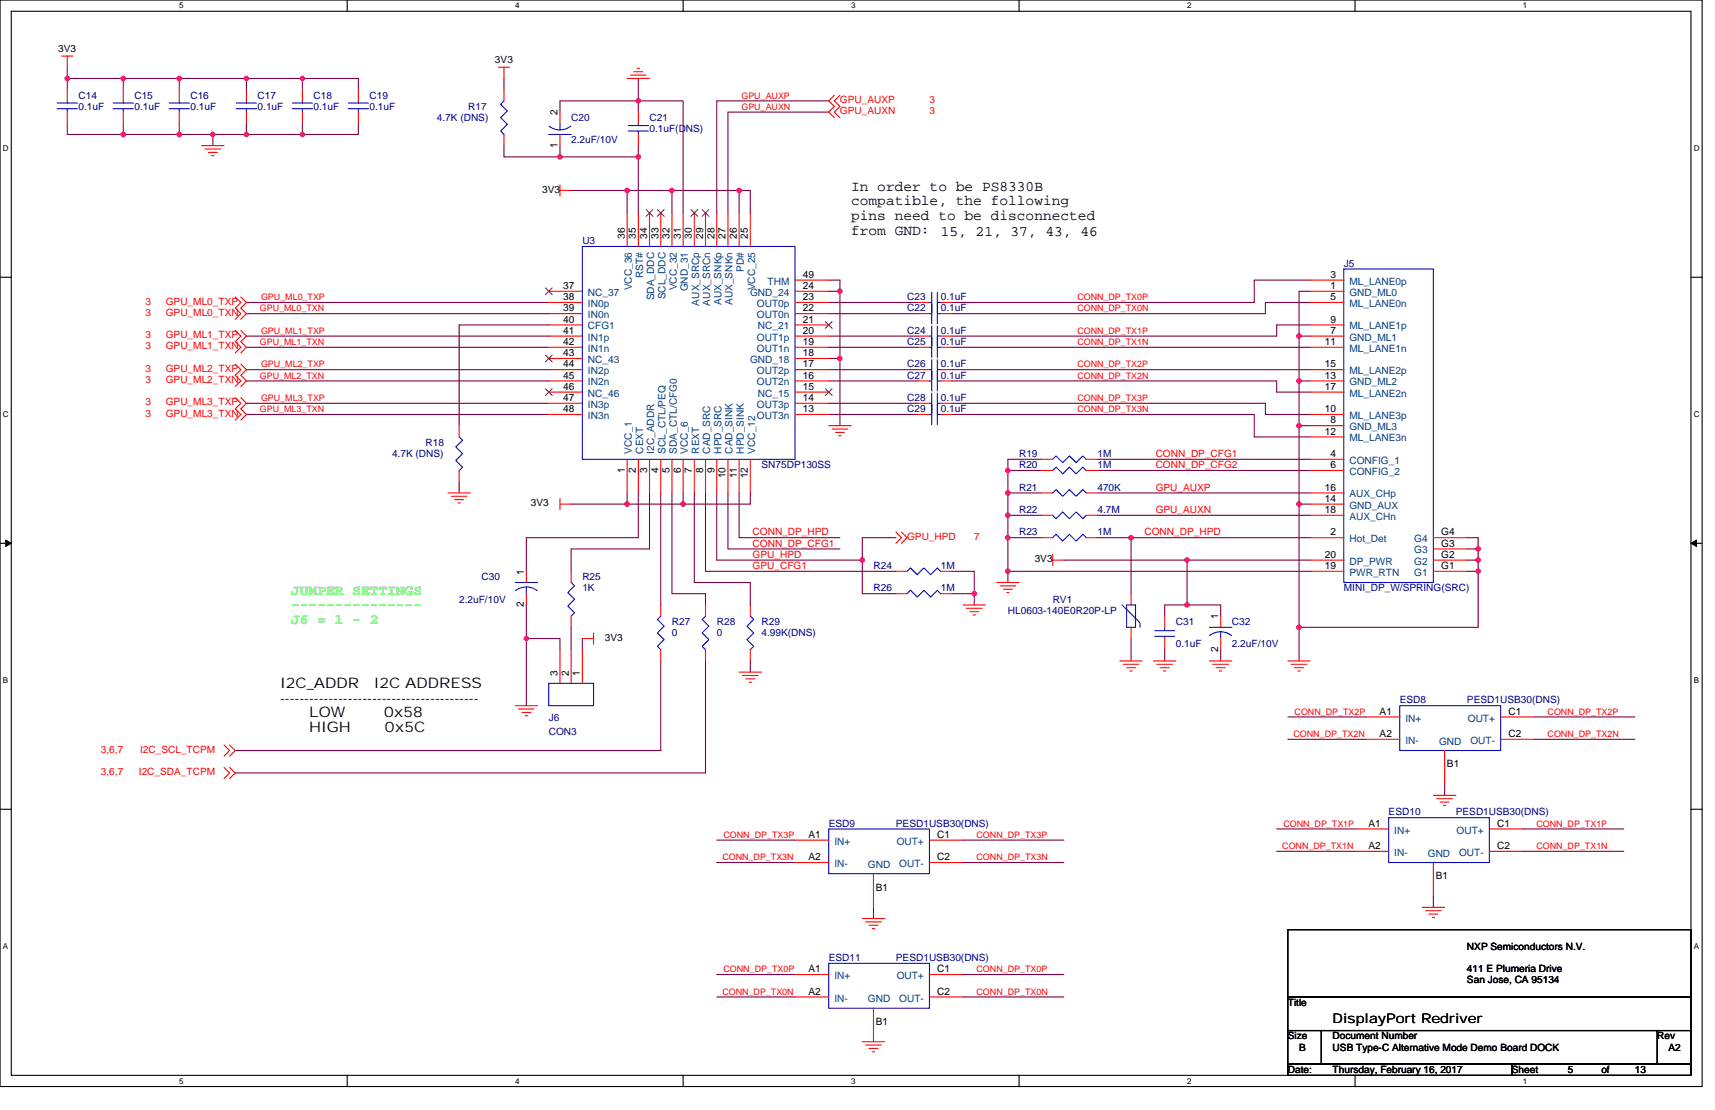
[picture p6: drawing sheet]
<svg xmlns="http://www.w3.org/2000/svg" width="432mm" height="279mm" viewBox="0 0 432 279" stroke-linecap="round" stroke-linejoin="round" font-family="sans-serif">
<path d="M0 0h428.6v273.5h-428.6zM2.8 2.8h422.9v267.9h-422.9z" fill="none" stroke="#000" stroke-width=".28"/>
<g fill="#fff">
<path d="M45.1 .3h1.1v2.3h-1.1z"/>
<path d="M45.1 271h1.1v2.2h-1.1z"/>
</g>
<path d="M87.4 0v2.8M87.4 270.7v2.8" fill="none" stroke="#000" stroke-width=".28"/>
<g fill="#fff">
<path d="M129.7 .3h1.1v2.3h-1.1z"/>
<path d="M129.7 271h1.1v2.2h-1.1z"/>
</g>
<path d="M172 0v2.8M172 270.7v2.8" fill="none" stroke="#000" stroke-width=".28"/>
<g fill="#fff">
<path d="M214.3 .3h1.1v2.3h-1.1z"/>
<path d="M214.3 271h1.1v2.2h-1.1z"/>
</g>
<path d="M256.6 0v2.8M256.6 270.7v2.8" fill="none" stroke="#000" stroke-width=".28"/>
<g fill="#fff">
<path d="M298.9 .3h1.1v2.3h-1.1z"/>
<path d="M298.9 271h1.1v2.2h-1.1z"/>
</g>
<path d="M341.2 0v2.8M341.2 270.7v2.8" fill="none" stroke="#000" stroke-width=".28"/>
<g fill="#fff">
<path d="M383.5 .3h1.1v2.3h-1.1z"/>
<path d="M383.5 271h1.1v2.2h-1.1z"/>
<path d="M.7 36.3h1.5v2.3h-1.5z"/>
<path d="M426.5 36.3h1.4v2.3h-1.4z"/>
<path d="M.7 103.3h1.5v2.2h-1.5z"/>
<path d="M426.5 103.3h1.4v2.2h-1.4z"/>
</g>
<path d="M0 69.8h2.8M425.7 69.8h2.9" fill="none" stroke="#000" stroke-width=".28"/>
<g fill="#fff">
<path d="M.7 170.2h1.4v2.3h-1.4z"/>
<path d="M426.5 170.2h1.3v2.3h-1.3z"/>
</g>
<path d="M0 136.8h2.8M425.7 136.8h2.9" fill="none" stroke="#000" stroke-width=".28"/>
<path d="M1.4 135.9l1.4 .9-1.4 .8zM425.7 136.8l1.4-.9v1.7z" fill="#000" stroke="#000" stroke-width=".25"/>
<g fill="#fff">
<path d="M.7 237.2h1.4v2.2h-1.4z"/>
<path d="M426.4 237.2h1.4v2.2h-1.4z"/>
</g>
<path d="M0 203.7h2.8M425.7 203.7h2.9M324.3 234h101.4v17h-101.4zM324.3 251h101.4v8.4h-101.4zM324.3 259.4h8.4v8.5h-8.4zM332.7 259.4h84.6v8.5h-84.6zM417.3 259.4h8.4v8.5h-8.4zM324.3 267.9h56.3v2.8h-56.3zM380.6 267.9h45.1v2.8h-45.1z" fill="none" stroke="#000" stroke-width=".28"/>
<g fill="none" stroke="#800040" stroke-width=".28">
<path d="M16.9 19.7h14.1M16.9 16.9v2.8M16.9 19.7v2.9M31 19.7h14.1M31 19.7v2.9M45.1 19.7v2.9M45.1 19.7h16.9M62 19.7v2.9M62 19.7h14.1M76.1 19.7h14.1v2.9M76.1 19.7v2.9M126.9 19.7v2.9"/>
<path d="M160.7 19.7v5.7M16.9 31v2.8h28.2M31 31v2.8M45.1 31v2.8M45.1 33.8h8.5v2.9M53.6 33.8h8.4M62 31v2.8M62 33.8h14.1M76.1 31v2.8M90.2 31v2.8h-14.1M126.9 36.7v2.8h14.1M141 36.7v2.8"/>
<path d="M141 39.5h19.7M160.7 39.5v14.1M160.7 25.4v2.8M160.7 25.4h11.3v28.2M160.7 25.4h-19.7v2.8M160.7 36.7v2.8M208.7 28.2h-25.4v25.4M208.7 25.4h-28.2v28.2M143.8 47.9h14.1M157.9 47.9v5.7M157.9 47.9h11.3M169.2 47.9h16.9"/>
<path d="M169.2 47.9v5.7M186.1 47.9h2.8v5.7M186.1 47.9v5.7M62 76.1h76.2M62 79h76.2M208.7 79h22.5M208.7 76.1h22.5M208.7 70.5h2.8v2.8M208.7 73.3h2.8M211.5 73.3v16.9M329.9 73.3h-2.8v11.3M329.9 76.1h-11.3v2.9h-78.9"/>
<path d="M329.9 70.5h-14.1v5.6h-76.1M62 84.6h76.2M62 93h76.2M62 95.9h76.2M62 87.4h76.2M138.2 81.8h-22.6v25.3M208.7 95.9h22.5M208.7 93h22.5M208.7 87.4h22.5M208.7 84.6h22.5M208.7 90.2h2.8M211.5 90.2v16.9"/>
<path d="M239.7 95.9h81.7v2.8h8.5M239.7 87.4h90.2M239.7 93h90.2M327.1 95.9h2.8M327.1 84.6h2.8M327.1 84.6v11.3M327.1 95.9v11.2M329.9 81.8h-8.5v2.8h-81.7M62 101.5h76.2M62 104.3h76.2M208.7 104.3h22.5M208.7 101.5h22.5"/>
<path d="M239.7 101.5h78.9v2.8h11.3M239.7 104.3h76.1v5.7h14.1M253.8 118.4h8.4M253.8 118.4v5.7h8.4M262.2 115.6h-8.4v2.8M276.3 115.6h53.6M276.3 118.4h53.6M327.1 107.1h2.8M327.1 107.1v19.8M115.6 121.2v2.9M143.8 126.9h14.1M157.9 126.9h14.1"/>
<path d="M157.9 124.1v2.8M160.7 124.1v11.2h-28.2v8.5M163.5 124.1v14.1h-19.7v5.6M166.4 124.1v28.2M169.2 124.1v25.3h8.4v2.9M172 124.1v2.8M174.8 124.1v22.5h14.1v5.7M177.6 124.1v19.7h48M180.5 124.1v16.9h36.6v8.4h8.5M183.3 124.1v14.1h28.2M186.1 124.1v11.2h25.4M188.9 124.1v2.8h-16.9"/>
<path d="M225.6 135.3h-8.5v5.7M253.8 129.7v5.6M253.8 135.3h8.4M253.8 135.3v8.5M253.8 124.1v5.6M253.8 129.7h8.4M276.3 124.1h53.6M276.3 129.7h53.6M276.3 135.3h8.5M284.8 135.3h45.1M284.8 135.3v14.1M327.1 126.9h2.8"/>
<path d="M327.1 126.9v31M369.4 135.3h2.8v2.9M369.4 138.2h2.8M372.2 138.2v2.8M132.5 152.3v8.4h8.5v2.8M143.8 157.9v5.6M239.7 149.4h5.6M239.7 143.8h5.6v5.6M245.3 149.4v2.9M253.8 143.8v2.8M253.8 143.8h76.1M267.9 141h31v11.3"/>
<path d="M298.9 152.3h-5.7v2.8M298.9 152.3h8.4v2.8M298.9 141h31M327.1 157.9v8.5M369.4 141h2.8M369.4 143.8h2.8M372.2 143.8v14.1h-45.1M372.2 141v2.8M132.5 160.7v16.9M146.6 160.7v2.8M166.4 166.4v22.5h-107.2M177.6 166.4v28.2h-118.4"/>
<path d="M188.9 166.4v2.8M284.8 160.7v5.7M293.2 163.5v2.9M307.3 163.5v2.9M324.3 180.5h19.7M324.3 186.1h19.7M363.7 197.4v2.8M386.3 180.5h25.3M386.3 186.1h25.3M180.5 217.1h19.7M180.5 211.5h19.7M242.5 217.1h25.4"/>
<path d="M242.5 211.5h25.4M321.4 208.7h19.8M321.4 214.3h19.8M383.5 208.7h25.3M383.5 214.3h25.3M219.9 228.4v2.8M360.9 225.6v2.8M180.5 251h19.7M180.5 245.3h19.7M242.5 245.3h25.4M242.5 251h25.4"/>
</g>
<g fill="#f0f" stroke="#f0f" stroke-width=".28">
<circle cx="76.1" cy="33.8" r=".55"/>
<circle cx="76.1" cy="19.7" r=".55"/>
<circle cx="62" cy="19.7" r=".55"/>
<circle cx="45.1" cy="19.7" r=".56"/>
<circle cx="62" cy="33.8" r=".55"/>
<circle cx="53.6" cy="33.8" r=".55"/>
<circle cx="31" cy="33.8" r=".56"/>
<circle cx="45.1" cy="33.8" r=".56"/>
<circle cx="160.7" cy="25.4" r=".55"/>
<circle cx="186.1" cy="47.9" r=".56"/>
<circle cx="141" cy="39.5" r=".55"/>
<circle cx="160.7" cy="39.5" r=".55"/>
<circle cx="169.2" cy="47.9" r=".55"/>
<circle cx="157.9" cy="47.9" r=".56"/>
<circle cx="31" cy="19.7" r=".56"/>
<circle cx="16.9" cy="19.7" r=".56"/>
<circle cx="253.7" cy="143.8" r=".56"/>
<circle cx="253.7" cy="135.3" r=".55"/>
<circle cx="372.2" cy="141" r=".55"/>
<circle cx="372.2" cy="138.2" r=".55"/>
<circle cx="298.9" cy="152.2" r=".56"/>
<circle cx="284.8" cy="135.3" r=".56"/>
<circle cx="217.1" cy="141" r=".55"/>
<circle cx="211.4" cy="73.3" r=".56"/>
<circle cx="372.2" cy="143.8" r=".56"/>
<circle cx="327.1" cy="157.9" r=".57"/>
<circle cx="327.1" cy="126.9" r=".56"/>
<circle cx="327.1" cy="84.6" r=".56"/>
<circle cx="327.1" cy="107.1" r=".56"/>
<circle cx="327.1" cy="95.9" r=".56"/>
<circle cx="172" cy="126.9" r=".56"/>
<circle cx="157.9" cy="126.9" r=".56"/>
<circle cx="253.7" cy="124.1" r=".55"/>
<circle cx="253.7" cy="118.4" r=".55"/>
<circle cx="253.7" cy="129.7" r=".56"/>
<circle cx="132.5" cy="160.7" r=".55"/>
<circle cx="211.5" cy="90.2" r=".55"/>
<circle cx="245.3" cy="149.4" r=".55"/>
<circle cx="298.9" cy="141" r=".56"/>
</g>
<g fill="none" stroke="#f00" stroke-width=".28">
<path d="M15.5 14.1h2.9M16.9 14.1v2.8M125.5 16.9h2.8M126.9 16.9v2.8M157.9 19.7h5.6M158.8 18.9h3.9M159.6 18.1h2.2M160.4 17.2h.6M16.9 22.6v2.8M16.9 28.2v2.8M31 22.6v2.8M31 28.2v2.8"/>
<path d="M45.1 22.6v2.8M45.1 28.2v2.8M50.8 36.7h5.6M51.6 37.5h4M52.5 38.4h2.2M53.3 39.2h.6M62 22.6v2.8M62 28.2v2.8M76.1 22.6v2.8M76.1 28.2v2.8M90.2 22.6v2.8M90.2 28.2v2.8"/>
<path d="M126.9 22.6v2.8M126.9 33.8v2.9M141 33.8v2.9M141 28.2v2.8M160.7 28.2v2.8M160.7 33.8v2.9M210.1 24l-1.4 1.4 1.4 1.4-1.4 1.4 1.4 1.4M211.5 24l-1.4 1.4 1.4 1.4-1.4 1.4 1.4 1.4M141 47.9h2.8M141 46.5v2.9M157.9 53.6v8.4M160.7 53.6v8.4"/>
<path d="M163.5 53.6v8.4M166.4 53.6v8.4M169.2 53.6v8.4M172 53.6v8.4M174.8 53.6v8.4M177.6 53.6v8.4M180.5 53.6v8.4M183.3 53.6v8.4M186.1 53.6v8.4M188.9 53.6v8.4M59.2 74.7l1.4 1.4-1.4 1.5 1.4 1.4-1.4 1.4M60.6 74.7l1.4 1.4-1.4 1.5 1.4 1.4-1.4 1.4"/>
<path d="M138.2 79h8.4M138.2 76.1h8.4M138.2 73.3h8.4M200.2 79h8.5M200.2 76.1h8.5M200.2 73.3h8.5M200.2 70.5h8.5M231.2 76.1h2.8M231.2 79h2.8M236.9 76.1h2.8M236.9 79h2.8M329.9 70.5h8.4"/>
<path d="M329.9 76.1h8.4M329.9 73.3h8.4M59.2 83.2l1.4 1.4-1.4 1.4 1.4 1.4-1.4 1.4M59.2 91.7l1.4 1.3-1.4 1.5 1.4 1.4-1.4 1.4M60.6 83.2l1.4 1.4-1.4 1.4 1.4 1.4-1.4 1.4M60.6 91.7l1.4 1.3-1.4 1.5 1.4 1.4-1.4 1.4M138.2 98.7h8.4M138.2 95.9h8.4M138.2 93h8.4M138.2 90.2h8.4M138.2 87.4h8.4M138.2 84.6h8.4"/>
<path d="M138.2 81.8h8.4M200.2 98.7h8.5M200.2 95.9h8.5M200.2 93h8.5M200.2 90.2h8.5M200.2 87.4h8.5M200.2 84.6h8.5M200.2 81.8h8.5M231.2 84.6h2.8M231.2 87.4h2.8M231.2 93h2.8M231.2 95.9h2.8"/>
<path d="M236.9 84.6h2.8M236.9 87.4h2.8M236.9 93h2.8M236.9 95.9h2.8M329.9 84.6h8.4M329.9 81.8h8.4M329.9 87.4h8.4M329.9 93h8.4M329.9 95.9h8.4M329.9 98.7h8.4M59.2 100.1l1.4 1.4-1.4 1.4 1.4 1.4-1.4 1.4M60.6 100.1l1.4 1.4-1.4 1.4 1.4 1.4-1.4 1.4"/>
<path d="M115.6 107.1v2.9M115.6 118.4v2.8M138.2 104.3h8.4M138.2 101.5h8.4M157.9 115.6v8.5M160.7 115.6v8.5M163.5 115.6v8.5M166.4 115.6v8.5M169.2 115.6v8.5M172 115.6v8.5M174.8 115.6v8.5M177.6 115.6v8.5"/>
<path d="M180.5 115.6v8.5M183.3 115.6v8.5M186.1 115.6v8.5M188.9 115.6v8.5M200.2 104.3h8.5M200.2 101.5h8.5M208.7 107.1h5.6M209.5 108h3.9M210.4 108.8h2.2M211.2 109.7h.6M231.2 101.5h2.8M231.2 104.3h2.8"/>
<path d="M236.9 101.5h2.8M236.9 104.3h2.8M262.2 115.6h2.8M262.2 118.4h2.8M273.5 115.6h2.8M273.5 118.4h2.8M329.9 104.3h8.4M329.9 107.1h8.4M329.9 110h8.4M329.9 115.6h8.4M329.9 118.4h8.4M112.8 124.1h5.6"/>
<path d="M113.6 124.9h4M114.5 125.8h2.2M115.3 126.6h.6M141 126.9h2.8M141 125.5v2.8M225.6 133.9l1.4 1.4-1.4 1.5M227 133.9l1.4 1.4-1.4 1.5M262.2 124.1h2.8M262.2 135.3h2.8M262.2 129.7h2.8M265 139.6v2.8M273.5 124.1h2.8"/>
<path d="M273.5 135.3h2.8M273.5 129.7h2.8M329.9 124.1h8.4M329.9 126.9h8.4M329.9 129.7h8.4M329.9 135.3h8.4M360.9 138.2h8.5M360.9 135.3h8.5M132.5 143.8v2.8M132.5 149.4v2.9M143.8 143.8v2.8M143.8 155.1v2.8"/>
<path d="M149.4 159.3v2.8M166.4 152.3v2.8M177.6 152.3v2.8M188.9 152.3v2.8M225.6 143.8h2.8M225.6 149.4h2.8M236.9 143.8h2.8M236.9 149.4h2.8M242.5 152.3h5.6M243.3 153.1h4M244.2 154h2.2M245 154.8h.6"/>
<path d="M251 146.6h5.6M251.8 147.5h3.9M252.6 148.3h2.3M253.5 149.2h.5M265 141h2.9M284.8 149.4v2.9M284.8 157.9v2.8M293.2 155.1v2.8M307.3 155.1v2.8M329.9 143.8h8.4M329.9 141h8.4M360.9 143.8h8.5"/>
<path d="M360.9 141h8.5M129.7 177.6h5.6M130.6 178.5h3.9M131.4 179.3h2.2M141 163.5v8.5M143.8 163.5v8.5M146.6 163.5v8.5M146.6 160.7h2.8M166.4 163.5v2.9M177.6 163.5v2.9M186.1 169.2h5.6M186.9 170h4"/>
<path d="M187.8 170.9h2.2M188.6 171.7h.6M188.9 163.5v2.9M282 166.4h5.6M282.8 167.2h3.9M283.7 168.1h2.2M284.5 168.9h.6M290.4 166.4h5.7M291.3 167.2h3.9M292.1 168.1h2.3M292.9 168.9h.6M293.2 160.7v2.8"/>
<path d="M304.5 166.4h5.7M305.4 167.2h3.9M306.2 168.1h2.3M307 168.9h.6M307.3 160.7v2.8M324.3 166.4h5.6M325.1 167.2h3.9M325.9 168.1h2.3M326.8 168.9h.5M56.4 187.5l1.4 1.4-1.4 1.4M56.4 193.1l1.4 1.5-1.4 1.4M57.8 187.5l1.4 1.4-1.4 1.4"/>
<path d="M57.8 193.1l1.4 1.5-1.4 1.4M132.2 180.2h.6M344 180.5h8.4M344 186.1h8.4M363.7 188.9v8.5M377.8 180.5h8.5M377.8 186.1h8.5M200.2 211.5h8.5M200.2 217.1h8.5M219.9 219.9v8.5M234 211.5h8.5M234 217.1h8.5"/>
<path d="M341.2 208.7h8.4M341.2 214.3h8.4M360.9 200.2h5.6M360.9 217.1v8.5M361.7 201h4M362.6 201.9h2.2M363.4 202.7h.6M375 208.7h8.5M375 214.3h8.5M217.1 231.2h5.7M218 232.1h3.9M218.8 232.9h2.3"/>
<path d="M219.6 233.7h.6M358.1 228.4h5.6M358.9 229.2h4M359.8 230.1h2.2M360.6 230.9h.6M200.2 245.3h8.5M200.2 251h8.5M219.9 253.8v8.4M234 245.3h8.5M234 251h8.5M217.1 262.2h5.7M218 263.1h3.9"/>
<path d="M218.8 263.9h2.3M219.6 264.8h.6"/>
</g>
<g fill="none" stroke="#00f" stroke-width=".28">
<path d="M14.4 27.4h5.1M14.4 26h5.1M16.9 25.4v.6M16.9 27.4v.8M28.5 27.4h5.1M28.5 26h5.1M31 25.4v.6M31 27.4v.8M42.6 27.4h5.1M42.6 26h5.1M45.1 25.4v.6M45.1 27.4v.8"/>
<path d="M59.5 27.4h5.1M59.5 26h5.1M62 25.4v.6M62 27.4v.8M73.6 27.4h5.1M73.6 26h5.1M76.1 25.4v.6M76.1 27.4v.8M87.7 27.4h5.1M87.7 26h5.1M90.2 25.4v.6M90.2 27.4v.8"/>
<path d="M126.9 25.4l-.9 .8 1.7 1.7-1.7 1.7 1.7 1.7-1.7 1.7 .9 .8M138.2 33.8h5.6M138.2 31.7a4.4 4.4 0 0 0 5.5 0M141 31v1.7M158.2 33h5.1M158.2 31.6h5.1M160.7 31v.6M160.7 33v.8M146.6 62h53.6v53.6h-53.6zM234 76.1h.6M234 79h.6M234.6 73.6v5.1"/>
<path d="M234.6 76.4v5.1M236 76.1h.9M236 79h.9M236 73.6v5.1M236 76.4v5.1M338.3 67.7h22.6v78.9h-22.6zM234 84.6h.6M234 87.4h.6M234 93h.6M234 95.9h.6M234.6 99v5.1M234.6 82.1v5"/>
<path d="M234.6 84.9v5.1M234.6 90.5v5.1M234.6 93.3v5.1M236 84.6h.9M236 87.4h.9M236 93h.9M236 95.9h.9M236 99v5.1M236 82.1v5M236 84.9v5.1M236 90.5v5.1M236 93.3v5.1"/>
<path d="M115.6 110l.9 .8-1.7 1.7 1.7 1.7-1.7 1.7 1.7 1.7-.9 .8M234 101.5h.6M234 104.3h.6M234.6 101.8v5.1M236 101.5h.9M236 104.3h.9M236 101.8v5.1M265 115.6l.9-.8 1.7 1.7 1.7-1.7 1.7 1.7 1.6-1.7 .9 .8M265 118.4l.9-.8 1.7 1.7 1.7-1.7 1.7 1.7 1.6-1.7 .9 .8M265 124.1l.9-.9 1.7 1.7 1.7-1.7 1.7 1.7 1.6-1.7 .9 .9M265 135.3l.9-.8 1.7 1.7 1.7-1.7 1.7 1.7 1.6-1.7 .9 .8M265 129.7l.9 .9 1.7-1.7 1.7 1.7 1.7-1.7 1.6 1.7 .9-.9"/>
<path d="M129.7 146.6h5.6M129.8 148.7a4.5 4.5 0 0 1 5.4 0M132.5 147.7v1.7M143.8 146.6l.9 .9-1.7 1.7 1.7 1.7-1.7 1.6 1.7 1.7-.9 .9M166.4 155.1l-.9 .8 1.7 1.7-1.7 1.7 1.7 1.7-1.7 1.7 .9 .8M177.6 155.1l-.8 .8 1.7 1.7-1.7 1.7 1.7 1.7-1.7 1.7 .8 .8M188.9 155.1l.9 .8-1.7 1.7 1.7 1.7-1.7 1.7 1.7 1.7-.9 .8M228.4 143.8l.8-.8 1.7 1.7 1.7-1.7 1.7 1.7 1.7-1.7 .9 .8M228.4 149.4l.8-.8 1.7 1.7 1.7-1.7 1.7 1.7 1.7-1.7 .9 .8M282.5 152.3l4.5 4.5v1.1M283.7 152.3h2.2v5.6h-2.2zM290.7 158.7h5.1"/>
<path d="M293.2 157.9v.8M304.5 157.9h5.7M304.6 160l1.3-.7 1.4-.3 1.5 .3 1.2 .7M307.3 159v1.7M138.2 172h11.2v5.6h-11.2zM290.7 160.2h5.1M293.2 160.2v.5M352.4 177.6h25.4v11.3h-25.4zM208.7 208.7h25.3v11.2h-25.3zM349.6 205.8h25.4v11.3h-25.4zM208.7 242.5h25.3v11.3h-25.3z"/>
</g>
<g fill="none" stroke="#804000" stroke-width=".25">
<path d="M162.7 52.7l1.7 1.8M164.4 52.7l-1.7 1.8M165.5 52.7l1.7 1.8M167.2 52.7l-1.7 1.8M174 52.7l1.7 1.8M175.7 52.7l-1.8 1.8M176.8 52.7l1.7 1.8M178.5 52.7l-1.7 1.8M137.3 72.5l1.7 1.7M139 72.5l-1.7 1.7M137.3 97.9l1.7 1.7M137.3 89.4l1.7 1.7"/>
<path d="M139 97.9l-1.7 1.7M139 89.4l-1.7 1.7M207.8 97.9l1.7 1.7M207.8 80.9l1.7 1.8M209.5 97.9l-1.7 1.7M209.5 80.9l-1.7 1.8"/>
</g>
<g font-size="3.7">
<text x="214.3" y="48">In order to be PS8330B</text>
<text x="214.3" y="51.7">compatible, the following</text>
<text x="214.3" y="55.4">pins need to be disconnected</text>
<text x="214.3" y="59">from GND:</text>
<text x="236.9" y="59.3">15, 21, 37, 43, 46</text>
<text x="70.5" y="173.2">I2C_ADDR</text>
<text x="94.1" y="173.2">I2C ADDRESS</text>
<text x="70.5" y="176.9">-----------------------------------------</text>
<text x="77.8" y="180.5">LOW</text>
<text x="77.8" y="184.2">HIGH</text>
<text x="96.7" y="180.5">0x58</text>
<text x="96.9" y="184.2">0x5C</text>
</g>
<g font-size="3.7" fill="#0f0">
<text x="73.3" y="149.7">JUMPER SETTINGS</text>
<text x="73.3" y="153.4">---------------</text>
<text x="73.3" y="157">J6 = 1 - 2</text>
</g>
<text font-size="3.4" x="335.5" y="257.5">DisplayPort Redriver</text>
<g font-size="2.5">
<text x="14.7" y="13">3V3</text>
<text x="124.6" y="15.8">3V3</text>
<text x="140.4" y="29.1" transform="rotate(-90 140.4 29.1)">2</text>
<text x="140.4" y="37.2" transform="rotate(-90 140.4 37.2)">1</text>
<text x="136.5" y="48.5">3V3</text>
<text x="157.3" y="60.1" transform="rotate(-90 157.3 60.1)">36</text>
<text x="160.1" y="60.1" transform="rotate(-90 160.1 60.1)">35</text>
<text x="162.9" y="60.1" transform="rotate(-90 162.9 60.1)">34</text>
<text x="165.8" y="60.1" transform="rotate(-90 165.8 60.1)">33</text>
<text x="168.6" y="60.1" transform="rotate(-90 168.6 60.1)">32</text>
<text x="171.4" y="60.1" transform="rotate(-90 171.4 60.1)">31</text>
<text x="174.2" y="60.1" transform="rotate(-90 174.2 60.1)">30</text>
<text x="177" y="60.1" transform="rotate(-90 177 60.1)">29</text>
<text x="179.9" y="60.1" transform="rotate(-90 179.9 60.1)">28</text>
<text x="182.7" y="60.1" transform="rotate(-90 182.7 60.1)">27</text>
<text x="185.5" y="60.1" transform="rotate(-90 185.5 60.1)">26</text>
<text x="188.3" y="60.1" transform="rotate(-90 188.3 60.1)">25</text>
<text x="202.2" y="69.9">49</text>
<text x="335" y="69.9">3</text>
<text x="141.8" y="75.5">38</text>
<text x="141.8" y="72.7">37</text>
<text x="202.2" y="72.7">24</text>
<text x="202.2" y="75.5">23</text>
<text x="335" y="75.5">5</text>
<text x="335" y="72.7">1</text>
<text x="141.8" y="81.2">40</text>
<text x="141.8" y="78.4">39</text>
<text x="202.2" y="81.2">21</text>
<text x="202.2" y="78.4">22</text>
<text x="335" y="81.2">9</text>
<text x="141.8" y="89.6">43</text>
<text x="141.8" y="86.8">42</text>
<text x="141.8" y="84">41</text>
<text x="202.2" y="89.6">18</text>
<text x="202.2" y="86.8">19</text>
<text x="202.2" y="84">20</text>
<text x="333.5" y="86.8">11</text>
<text x="335" y="84">7</text>
<text x="141.8" y="95.3">45</text>
<text x="141.8" y="92.5">44</text>
<text x="202.2" y="95.3">16</text>
<text x="202.2" y="92.5">17</text>
<text x="333.5" y="92.5">15</text>
<text x="333.5" y="95.3">13</text>
<text x="141.8" y="100.9">47</text>
<text x="141.8" y="98.1">46</text>
<text x="202.2" y="98.1">15</text>
<text x="202.2" y="100.9">14</text>
<text x="333.5" y="98.1">17</text>
<text x="141.8" y="103.7">48</text>
<text x="202.2" y="103.7">13</text>
<text x="333.5" y="103.7">10</text>
<text x="335" y="106.6">8</text>
<text x="333.5" y="109.4">12</text>
<text x="157.3" y="119" transform="rotate(-90 157.3 119)">1</text>
<text x="160.1" y="119" transform="rotate(-90 160.1 119)">2</text>
<text x="162.9" y="119" transform="rotate(-90 162.9 119)">3</text>
<text x="165.8" y="119" transform="rotate(-90 165.8 119)">4</text>
<text x="168.6" y="119" transform="rotate(-90 168.6 119)">5</text>
<text x="171.4" y="119" transform="rotate(-90 171.4 119)">6</text>
<text x="174.2" y="119" transform="rotate(-90 174.2 119)">7</text>
<text x="177" y="119" transform="rotate(-90 177 119)">8</text>
<text x="179.9" y="119" transform="rotate(-90 179.9 119)">9</text>
<text x="335" y="115">4</text>
<text x="335" y="117.8">6</text>
<text x="182.7" y="120.4" transform="rotate(-90 182.7 120.4)">10</text>
<text x="185.5" y="120.4" transform="rotate(-90 185.5 120.4)">11</text>
<text x="188.3" y="120.4" transform="rotate(-90 188.3 120.4)">12</text>
<text x="333.5" y="123.5">16</text>
<text x="133.6" y="127.4">3V3</text>
<text x="333.5" y="126.3">14</text>
<text x="333.5" y="129.1">18</text>
<text x="335" y="134.7">2</text>
<text x="362.9" y="137.6">G3</text>
<text x="362.9" y="134.7">G4</text>
<text x="260.5" y="141.5">3V3</text>
<text x="333.5" y="143.2">19</text>
<text x="333.5" y="140.4">20</text>
<text x="362.9" y="143.2">G1</text>
<text x="362.9" y="140.4">G2</text>
<text x="131.9" y="144.7" transform="rotate(-90 131.9 144.7)">1</text>
<text x="131.9" y="152.8" transform="rotate(-90 131.9 152.8)">2</text>
<text x="306.7" y="155.9" transform="rotate(-90 306.7 155.9)">1</text>
<text x="152.3" y="161.3">3V3</text>
<text x="306.7" y="164.1" transform="rotate(-90 306.7 164.1)">2</text>
<text x="140.4" y="170" transform="rotate(-90 140.4 170)">3</text>
<text x="143.2" y="170" transform="rotate(-90 143.2 170)">2</text>
<text x="146" y="170" transform="rotate(-90 146 170)">1</text>
<text x="347.4" y="179.9">A1</text>
<text x="379.8" y="179.9">C1</text>
<text x="347.4" y="185.5">A2</text>
<text x="379.8" y="185.5">C2</text>
<text x="364.3" y="193.1">B1</text>
<text x="344.6" y="208.1">A1</text>
<text x="377" y="208.1">C1</text>
<text x="203.6" y="210.9">A1</text>
<text x="236" y="210.9">C1</text>
<text x="344.6" y="213.7">A2</text>
<text x="377" y="213.7">C2</text>
<text x="203.6" y="216.5">A2</text>
<text x="236" y="216.5">C2</text>
<text x="361.5" y="221.3">B1</text>
<text x="220.5" y="224.2">B1</text>
<text x="369.4" y="239.1">NXP Semiconductors N.V.</text>
<text x="203.6" y="244.7">A1</text>
<text x="236" y="244.7">C1</text>
<text x="369.4" y="244.7">411 E Plumeria Drive</text>
<text x="203.6" y="250.4">A2</text>
<text x="236" y="250.4">C2</text>
<text x="369.4" y="247.5">San Jose, CA 95134</text>
<text x="324.3" y="253.2">Title</text>
<text x="220.5" y="258">B1</text>
<text x="324.3" y="261.6">Size</text>
<text x="335.5" y="261.6">Document Number</text>
<text x="417.3" y="261.6">Rev</text>
<text x="327.1" y="264.5">B</text>
<text x="335.5" y="264.5">USB Type-C Alternative Mode Demo Board DOCK</text>
<text x="420.1" y="264.5">A2</text>
<text x="324.3" y="270.1">Date:</text>
<text x="335.5" y="270.1">Thursday, February 16, 2017</text>
<text x="380.6" y="270.1">Sheet</text>
<text x="394.7" y="270.1">5</text>
<text x="403.2" y="270.1">of</text>
<text x="411.6" y="270.1">13</text>
</g>
<g font-size="2.5" fill="#000080">
<text x="19.7" y="24.8">C14</text>
<text x="19.7" y="27.6">0.1uF</text>
<text x="33.8" y="24.8">C15</text>
<text x="33.8" y="27.6">0.1uF</text>
<text x="47.9" y="24.8">C16</text>
<text x="47.9" y="27.6">0.1uF</text>
<text x="64.9" y="24.8">C17</text>
<text x="64.9" y="27.6">0.1uF</text>
<text x="79" y="24.8">C18</text>
<text x="79" y="27.6">0.1uF</text>
<text x="93" y="24.8">C19</text>
<text x="93" y="27.6">0.1uF</text>
<text x="117.9" y="27.6">R17</text>
<text x="110" y="30.5">4.7K (DNS)</text>
<text x="143.8" y="30.5">C20</text>
<text x="163.5" y="30.5">C21</text>
<text x="163.5" y="33.3">0.1uF(DNS)</text>
<text x="143.8" y="36.1">2.2uF/10V</text>
<text x="146.6" y="61.5">U3</text>
<text x="338.3" y="67.1">J5</text>
<text x="228.4" y="75.6">C23</text>
<text x="236.9" y="75.6">0.1uF</text>
<text x="228.4" y="78.4">C22</text>
<text x="236.9" y="78.4">0.1uF</text>
<text x="228.4" y="84">C24</text>
<text x="228.4" y="86.8">C25</text>
<text x="236.9" y="84">0.1uF</text>
<text x="236.9" y="86.8">0.1uF</text>
<text x="228.4" y="92.5">C26</text>
<text x="228.4" y="95.3">C27</text>
<text x="236.9" y="92.5">0.1uF</text>
<text x="236.9" y="95.3">0.1uF</text>
<text x="228.4" y="100.9">C28</text>
<text x="236.9" y="100.9">0.1uF</text>
<text x="228.4" y="103.8">C29</text>
<text x="236.9" y="103.8">0.1uF</text>
<text x="107.1" y="112.2">R18</text>
<text x="98.7" y="115">4.7K (DNS)</text>
<text x="191.7" y="117.9">SN75DP130SS</text>
<text x="256.6" y="115">R19</text>
<text x="256.6" y="117.9">R20</text>
<text x="276.3" y="115">1M</text>
<text x="276.3" y="117.9">1M</text>
<text x="256.6" y="123.5">R21</text>
<text x="276.3" y="123.5">470K</text>
<text x="256.6" y="129.1">R22</text>
<text x="276.3" y="129.1">4.7M</text>
<text x="256.6" y="134.8">R23</text>
<text x="276.3" y="134.8">1M</text>
<text x="219.9" y="143.2">R24</text>
<text x="236.9" y="143.2">1M</text>
<text x="121.2" y="146">C30</text>
<text x="146.6" y="146">R25</text>
<text x="146.6" y="148.9">1K</text>
<text x="219.9" y="148.9">R26</text>
<text x="236.9" y="148.9">1M</text>
<text x="338.3" y="148.9">MINI_DP_W/SPRING(SRC)</text>
<text x="115.6" y="151.7">2.2uF/10V</text>
<text x="253.8" y="154.5">HL0603-140E0R20P-LP</text>
<text x="265" y="151.7">RV1</text>
<text x="169.2" y="157.3">R27</text>
<text x="169.2" y="160.1">0</text>
<text x="180.5" y="157.3">R28</text>
<text x="180.5" y="160.1">0</text>
<text x="191.7" y="157.3">R29</text>
<text x="191.7" y="160.1">4.99K(DNS)</text>
<text x="296.1" y="157.3">C31</text>
<text x="310.2" y="157.3">C32</text>
<text x="296.1" y="163">0.1uF</text>
<text x="310.2" y="163">2.2uF/10V</text>
<text x="352.4" y="177.1">ESD8</text>
<text x="369.4" y="177.1">PESD1USB30(DNS)</text>
<text x="138.2" y="181.6">J6</text>
<text x="138.2" y="185">CON3</text>
<text x="208.7" y="208.1">ESD9</text>
<text x="225.6" y="208.1">PESD1USB30(DNS)</text>
<text x="349.6" y="205.3">ESD10</text>
<text x="366.5" y="205.3">PESD1USB30(DNS)</text>
<text x="208.7" y="241.9">ESD11</text>
<text x="225.6" y="241.9">PESD1USB30(DNS)</text>
</g>
<g font-size="2.5" fill="#f00">
<text x="211.5" y="26">GPU_AUXP</text>
<text x="211.5" y="28.8">GPU_AUXN</text>
<text x="234" y="28.8">3</text>
<text x="234" y="26">3</text>
<text x="36.7" y="76.7">3</text>
<text x="41.7" y="76.7">GPU_ML0_TXP</text>
<text x="36.7" y="79.5">3</text>
<text x="41.7" y="79.5">GPU_ML0_TXN</text>
<text x="36.7" y="85.2">3</text>
<text x="36.7" y="88">3</text>
<text x="41.7" y="85.2">GPU_ML1_TXP</text>
<text x="41.7" y="88">GPU_ML1_TXN</text>
<text x="36.7" y="93.6">3</text>
<text x="41.7" y="93.6">GPU_ML2_TXP</text>
<text x="36.7" y="96.4">3</text>
<text x="41.7" y="96.4">GPU_ML2_TXN</text>
<text x="36.7" y="102.1">3</text>
<text x="36.7" y="104.9">3</text>
<text x="41.7" y="102.1">GPU_ML3_TXP</text>
<text x="41.7" y="104.9">GPU_ML3_TXN</text>
<text x="291" y="115">CONN_DP_CFG1</text>
<text x="291" y="117.9">CONN_DP_CFG2</text>
<text x="291" y="123.5">GPU_AUXP</text>
<text x="291" y="129.1">GPU_AUXN</text>
<text x="189.5" y="137.6">CONN_DP_CFG1</text>
<text x="189.5" y="134.8">CONN_DP_HPD</text>
<text x="228.4" y="135.9">GPU_HPD</text>
<text x="245.3" y="135.9">7</text>
<text x="288.2" y="134.8">CONN_DP_HPD</text>
<text x="189.5" y="140.4">GPU_HPD</text>
<text x="189.5" y="143.2">GPU_CFG1</text>
<text x="25.4" y="189.5">3,6,7</text>
<text x="35.3" y="189.5">I2C_SCL_TCPM</text>
<text x="25.4" y="195.1">3,6,7</text>
<text x="35" y="195.1">I2C_SDA_TCPM</text>
</g>
<g font-size="2.5" fill="#004080">
<text x="161.9" y="70" transform="rotate(-90 161.9 70)">RST#</text>
<text x="187.3" y="68.4" transform="rotate(-90 187.3 68.4)">PD#</text>
<text x="193.3" y="71.6">THM</text>
<text x="339.8" y="71.6">ML_LANE0p</text>
<text x="148" y="77.3">IN0p</text>
<text x="148" y="74.5">NC_37</text>
<text x="159.1" y="73.1" transform="rotate(-90 159.1 73.1)">VCC_36</text>
<text x="164.7" y="75.6" transform="rotate(-90 164.7 75.6)">SDA_DDC</text>
<text x="167.6" y="75.4" transform="rotate(-90 167.6 75.4)">SCL_DDC</text>
<text x="170.4" y="73.1" transform="rotate(-90 170.4 73.1)">VCC_32</text>
<text x="173.2" y="73.4" transform="rotate(-90 173.2 73.4)">GND_31</text>
<text x="176" y="76.9" transform="rotate(-90 176 76.9)">AUX_SRCp</text>
<text x="178.8" y="76.9" transform="rotate(-90 178.8 76.9)">AUX_SRCn</text>
<text x="181.7" y="76.8" transform="rotate(-90 181.7 76.8)">AUX_SNKp</text>
<text x="184.5" y="76.8" transform="rotate(-90 184.5 76.8)">AUX_SNKn</text>
<text x="188.9" y="74.5">GND_24</text>
<text x="190.1" y="73.1" transform="rotate(-90 190.1 73.1)">VCC_25</text>
<text x="190.6" y="77.3">OUT0p</text>
<text x="339.8" y="77.3">ML_LANE0n</text>
<text x="339.8" y="74.5">GND_ML0</text>
<text x="148" y="82.9">CFG1</text>
<text x="148" y="80.1">IN0n</text>
<text x="190.6" y="80.1">OUT0n</text>
<text x="190.8" y="82.9">NC_21</text>
<text x="339.8" y="82.9">ML_LANE1p</text>
<text x="148" y="88.6">IN1n</text>
<text x="148" y="85.7">IN1p</text>
<text x="190.6" y="88.6">OUT1n</text>
<text x="190.6" y="85.7">OUT1p</text>
<text x="339.8" y="85.7">GND_ML1</text>
<text x="339.8" y="88.6">ML_LANE1n</text>
<text x="148" y="94.2">IN2p</text>
<text x="148" y="91.4">NC_43</text>
<text x="188.9" y="91.4">GND_18</text>
<text x="190.6" y="94.2">OUT2p</text>
<text x="339.8" y="94.2">ML_LANE2p</text>
<text x="148" y="99.8">NC_46</text>
<text x="148" y="97">IN2n</text>
<text x="190.6" y="97">OUT2n</text>
<text x="190.8" y="99.8">NC_15</text>
<text x="339.8" y="97">GND_ML2</text>
<text x="339.8" y="99.8">ML_LANE2n</text>
<text x="148" y="105.5">IN3n</text>
<text x="148" y="102.7">IN3p</text>
<text x="190.6" y="105.5">OUT3n</text>
<text x="190.6" y="102.7">OUT3p</text>
<text x="339.8" y="105.5">ML_LANE3p</text>
<text x="339.8" y="108.3">GND_ML3</text>
<text x="339.8" y="111.1">ML_LANE3n</text>
<text x="159.1" y="114.2" transform="rotate(-90 159.1 114.2)">VCC_1</text>
<text x="161.9" y="114.2" transform="rotate(-90 161.9 114.2)">CEXT</text>
<text x="164.7" y="114.2" transform="rotate(-90 164.7 114.2)">I2C_ADDR</text>
<text x="167.6" y="114.2" transform="rotate(-90 167.6 114.2)">SCL_CTL/PEQ</text>
<text x="170.4" y="114.2" transform="rotate(-90 170.4 114.2)">SDA_CTL/CFG0</text>
<text x="173.2" y="114.2" transform="rotate(-90 173.2 114.2)">VCC_6</text>
<text x="176" y="114.2" transform="rotate(-90 176 114.2)">REXT</text>
<text x="178.8" y="114.2" transform="rotate(-90 178.8 114.2)">CAD_SRC</text>
<text x="181.7" y="114.2" transform="rotate(-90 181.7 114.2)">HPD_SRC</text>
<text x="184.5" y="114.2" transform="rotate(-90 184.5 114.2)">CAD_SINK</text>
<text x="187.3" y="114.2" transform="rotate(-90 187.3 114.2)">HPD_SINK</text>
<text x="190.1" y="114.2" transform="rotate(-90 190.1 114.2)">VCC_12</text>
<text x="339.8" y="116.8">CONFIG_1</text>
<text x="339.8" y="119.6">CONFIG_2</text>
<text x="339.8" y="125.2">AUX_CHp</text>
<text x="339.8" y="128">GND_AUX</text>
<text x="339.8" y="130.9">AUX_CHn</text>
<text x="339.8" y="136.5">Hot_Det</text>
<text x="356.1" y="136.5">G4</text>
<text x="339.8" y="142.1">DP_PWR</text>
<text x="356.1" y="142.1">G2</text>
<text x="356.1" y="139.3">G3</text>
<text x="339.8" y="144.9">PWR_RTN</text>
<text x="356.1" y="144.9">G1</text>
<text x="353.9" y="181.6">IN+</text>
<text x="369.6" y="181.6">OUT+</text>
<text x="353.9" y="187.2">IN-</text>
<text x="362.3" y="187.4">GND</text>
<text x="370.2" y="187.2">OUT-</text>
<text x="351" y="209.8">IN+</text>
<text x="366.7" y="209.8">OUT+</text>
<text x="210.1" y="212.6">IN+</text>
<text x="225.8" y="212.6">OUT+</text>
<text x="351" y="215.4">IN-</text>
<text x="359.5" y="215.6">GND</text>
<text x="367.4" y="215.4">OUT-</text>
<text x="210.1" y="218.2">IN-</text>
<text x="218.5" y="218.4">GND</text>
<text x="226.4" y="218.2">OUT-</text>
<text x="210.1" y="246.4">IN+</text>
<text x="225.8" y="246.4">OUT+</text>
<text x="210.1" y="252.1">IN-</text>
<text x="218.5" y="252.3">GND</text>
<text x="226.4" y="252.1">OUT-</text>
</g>
<g font-size="2.2" fill="#f00">
<text x="186.7" y="24.8">GPU_AUXP</text>
<text x="186.7" y="27.6">GPU_AUXN</text>
<text x="65.7" y="75.6">GPU_ML0_TXP</text>
<text x="271.3" y="75.6">CONN_DP_TX0P</text>
<text x="65.4" y="78.4">GPU_ML0_TXN</text>
<text x="271.3" y="78.4">CONN_DP_TX0N</text>
<text x="65.4" y="86.8">GPU_ML1_TXN</text>
<text x="65.7" y="84">GPU_ML1_TXP</text>
<text x="271.3" y="86.8">CONN_DP_TX1N</text>
<text x="271.3" y="84">CONN_DP_TX1P</text>
<text x="65.4" y="95.3">GPU_ML2_TXN</text>
<text x="65.7" y="92.5">GPU_ML2_TXP</text>
<text x="271.3" y="95.3">CONN_DP_TX2N</text>
<text x="271.3" y="92.5">CONN_DP_TX2P</text>
<text x="65.7" y="100.9">GPU_ML3_TXP</text>
<text x="271.3" y="100.9">CONN_DP_TX3P</text>
<text x="65.4" y="103.8">GPU_ML3_TXN</text>
<text x="271.3" y="103.8">CONN_DP_TX3N</text>
<text x="325.9" y="179.9">CONN_DP_TX2P</text>
<text x="389.7" y="179.9">CONN_DP_TX2P</text>
<text x="325.7" y="185.5">CONN_DP_TX2N</text>
<text x="389.7" y="185.5">CONN_DP_TX2N</text>
<text x="323.1" y="208.1">CONN_DP_TX1P</text>
<text x="386.8" y="208.1">CONN_DP_TX1P</text>
<text x="182.2" y="210.9">CONN_DP_TX3P</text>
<text x="245.9" y="210.9">CONN_DP_TX3P</text>
<text x="322.9" y="213.7">CONN_DP_TX1N</text>
<text x="386.8" y="213.7">CONN_DP_TX1N</text>
<text x="181.9" y="216.5">CONN_DP_TX3N</text>
<text x="245.9" y="216.5">CONN_DP_TX3N</text>
<text x="182.2" y="244.7">CONN_DP_TX0P</text>
<text x="245.9" y="244.7">CONN_DP_TX0P</text>
<text x="181.9" y="250.4">CONN_DP_TX0N</text>
<text x="245.9" y="250.4">CONN_DP_TX0N</text>
</g>
<g font-size="2">
<text x="45.1" y="2.1">5</text>
<text x="129.7" y="2.1">4</text>
<text x="214.3" y="2.1">3</text>
<text x="298.9" y="2.1">2</text>
<text x="383.5" y="2.1">1</text>
<text x=".7" y="38.1">D</text>
<text x="426.5" y="38.1">D</text>
<text x=".7" y="105.1">C</text>
<text x="426.5" y="105.1">C</text>
<text x=".7" y="172">B</text>
<text x="426.5" y="172">B</text>
<text x=".7" y="239">A</text>
<text x="426.5" y="239">A</text>
<text x="45.1" y="272.8">5</text>
<text x="129.7" y="272.8">4</text>
<text x="214.3" y="272.8">3</text>
<text x="298.9" y="272.8">2</text>
<text x="383.5" y="272.8">1</text>
</g>
</svg>
